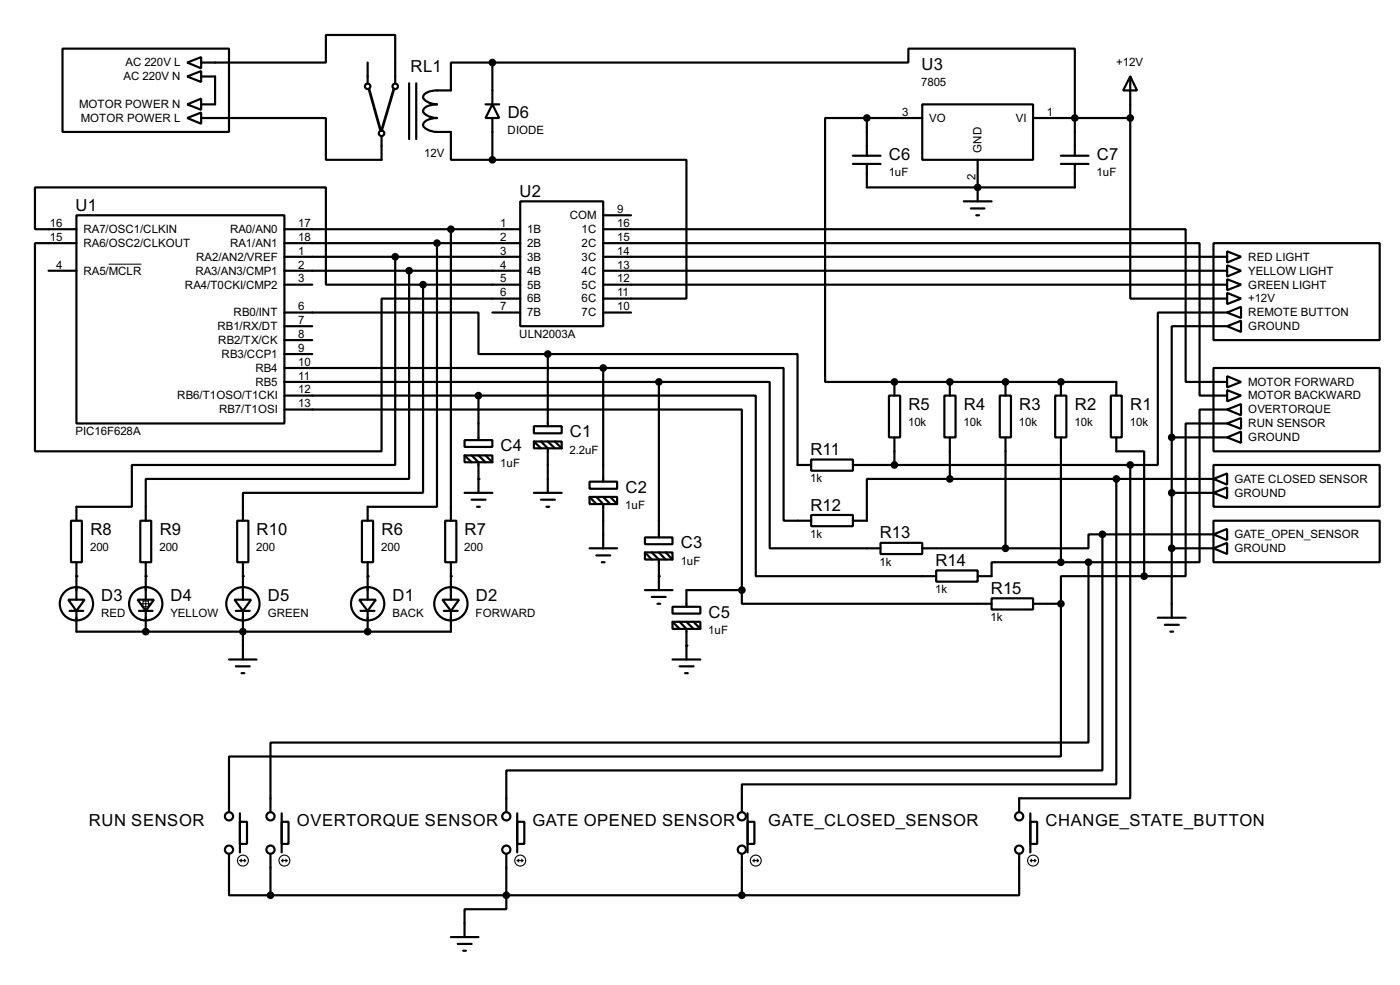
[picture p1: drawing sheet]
<svg xmlns="http://www.w3.org/2000/svg" width="256mm" height="180mm" viewBox="0 0 256 180" stroke-linecap="round" stroke-linejoin="round" font-family="sans-serif">
<g fill="#000">
<circle cx="179.1" cy="34.3" r=".2"/>
<circle cx="163.9" cy="69.9" r=".2"/>
<circle cx="174" cy="69.9" r=".2"/>
<circle cx="184.2" cy="69.9" r=".2"/>
<circle cx="194.4" cy="69.9" r=".2"/>
<circle cx="87.7" cy="87.7" r=".2"/>
<circle cx="14" cy="105.5" r=".2"/>
<circle cx="26.7" cy="115.6" r=".2"/>
<circle cx="26.7" cy="105.5" r=".2"/>
<circle cx="44.5" cy="115.6" r=".2"/>
<circle cx="44.5" cy="105.5" r=".2"/>
<circle cx="67.4" cy="115.6" r=".2"/>
<circle cx="67.4" cy="105.5" r=".2"/>
<circle cx="82.6" cy="105.5" r=".2"/>
<circle cx="120.7" cy="105.5" r=".2"/>
<circle cx="125.8" cy="118.2" r=".2"/>
</g>
<g fill="none" stroke="#000" stroke-width=".4">
<path d="M11.5 8.9h30.5v15.3h-30.5zM34.3 19.1l2.6-1v2zM34.3 14l2.6-1v2zM34.3 11.5l2.6-1v2zM36.9 11.5h22.8v-5.1h12.7v8.9M36.9 14h2.5v5.1h-2.5M67.4 11.5v3.8M75 15.3v10.2M76.3 15.3v10.2M89 19.1h2.5M90.2 19.1l1.3 2.5h-2.5zM90.2 11.5h-7.6v5.1a8.7 8.7 0 0 0-4.3 .3 .87 .87 0 0 0-.7 1.2 3.2 3.2 0 0 0 2.5 1 3.2 3.2 0 0 0-2.5 .9 .86 .86 0 0 0 .7 1.2l1.1 .3 .7 .1a2.33 2.33 0 0 0-2.6 1.3 2.68 2.68 0 0 0 2.6 1.3h2.5v5.1h7.6"/>
<path d="M90.2 11.5h76.2v-2.6h30.5v19.6M90.2 11.5v7.6M169 19.1h20.3v10.2h-20.3zM207.1 14l1.2 2.6h-2.5zM207.1 14v7.6M14 39.4h38.1v38.1h-38.1zM34.3 21.6l2.6-1v2.1zM36.9 21.6h22.8v7.7h10.2v-4.4M90.2 29.3h35.6v25.4h-15.3M90.2 21.6v7.7M95.3 36.9h15.2v22.8h-15.2zM110.5 39.4h5.1"/>
<path d="M156.3 28.5h5M156.3 30h5M158.8 21.6h-7.6v48.3h12.7M158.8 21.6h10.2M158.8 30v4.3h38.1v-4.3M158.8 21.6v6.9M176.6 36.9h5.1M177.9 38.2h2.5M178.9 39.4h.5M179.1 29.3v7.6M189.3 21.6h17.8M194.4 28.5h5"/>
<path d="M194.4 30h5M207.1 21.6v33.1h17.7M8.9 49.6h5.1M14 44.5h-7.6v38.1h63.5v-27.9h25.4M14 42h-7.6v-7.7h53.3v17.8h17.8M52.1 57.2h35.6v7.6h12.7M52.1 42h43.2M52.1 44.5h43.2M52.1 52.1h5.1M52.1 49.6h43.2M52.1 47h43.2M52.1 59.7h5.1"/>
<path d="M72.4 47v38.1h-48.2v7.7h-10.2v2.5M75 49.6v38.1h-48.3v7.6M77.5 52.1v38.1h-33v5.1M77.5 52.1h17.8M80.1 44.5v48.3h-12.7v2.5M82.6 42v53.3M90.2 57.2h5.1M110.5 42h106.7v27.9h7.6M110.5 44.5h109.3v27.9h5M110.5 52.1h114.3M110.5 49.6h114.3M110.5 47h114.3"/>
<path d="M110.5 57.2h5.1M222.3 44.5h30.5v17.8h-30.5zM224.8 46l2.6 1-2.6 1.1zM224.8 48.6l2.6 1-2.6 1zM224.8 51.1l2.6 1-2.6 1zM224.8 57.2l2.6-1v2zM224.8 53.6l2.6 1.1-2.6 1zM224.8 59.7l2.6-1v2.1zM224.8 57.2h-12.7v27.9h-5M224.8 59.7h-10.1v20.4M52.1 75h83.8v33M52.1 69.9h68.6"/>
<path d="M52.1 67.4h58.4M52.1 72.4h35.6M52.1 62.3h5.1M52.1 64.8h5.1M87.7 72.4h50.8v33.1h33M87.7 72.4v8.2M97.8 78h5.1v1.3h-5.1zM100.4 64.8h45.7v20.3h2.5M100.4 64.8v13.2M110.5 67.4h33.1v27.9h5M110.5 67.4v20.8M120.7 69.9h20.3v30.5h20.3"/>
<path d="M120.7 69.9v28.5M162.9 72.4h2v7.7h-2zM163.9 69.9h40.6v2.5M163.9 69.9v2.5M173 72.4h2.1v7.7h-2.1zM174 69.9v2.5M183.2 72.4h2v7.7h-2zM184.2 69.9v2.5M193.3 72.4h2.1v7.7h-2.1zM194.4 69.9v2.5M203.5 72.4h2v7.7h-2zM222.3 67.4h30.5v15.2h-30.5z"/>
<path d="M224.8 68.9l2.6 1-2.6 1zM224.8 71.4l2.6 1-2.6 1.1zM224.8 75l2.6-1v2zM224.8 77.5l2.6-1v2zM224.8 77.5h-7.6v28h-7.6M224.8 75h-5v27.9h-20.4M13 95.3h2v7.6h-2zM25.7 95.3h2v7.6h-2zM43.5 95.3h2v7.6h-2zM66.3 95.3h2.1v7.6h-2.1zM81.6 95.3h2v7.6h-2zM85.1 80.6h5.1v1.2h-5.1z"/>
<path d="M85.1 83.4h5.1v1.2h-5.1zM85.1 90.2h5.1M85.1 83.4l1.3 1.2M86.4 83.4l1.3 1.2v5.6M86.4 91.5h2.6M87.4 92.8h.5M87.7 83.4l1.3 1.2M89 83.4l1.2 1.2M97.8 80.8h5.1v1.3h-5.1zM97.8 90.2h5.1M97.8 80.8l1.3 1.3M99.1 80.8l1.3 1.3v8.1"/>
<path d="M99.1 91.5h2.6M100.1 92.8h.5M100.4 80.8l1.3 1.3M101.7 80.8l1.2 1.3M108 88.2h5.1v1.3h-5.1zM108 91h5.1v1.3h-5.1zM108 91l1.3 1.3M109.3 91l1.2 1.3v8.1M110.5 91l1.3 1.3M111.8 91l1.3 1.3M118.2 98.4h5v1.2h-5zM148.6 84.1h7.7v2.1h-7.7z"/>
<path d="M148.6 94.3h7.7v2h-7.7zM156.3 85.1h50.8M161.3 99.4h7.7v2h-7.7zM163.9 80.1v5M174 87.7h-15.2v7.6h-2.5M174 87.7h48.3M174 80.1v7.6M184.2 80.1v20.3M194.4 80.1v22.8M202 97.8v43.2h-109.2v7.6M202 97.8h-2.6v2.6h-15.2M202 97.8h20.3"/>
<path d="M204.5 80.1v2.5h5.1v22.9M204.5 87.7v55.9h-68.6v5M207.1 85.1v61h-20.4v2.5M214.7 90.2h7.6M214.7 80.1h10.1M214.7 80.1v33M222.3 87.7l2.5-1v2zM222.3 97.8l2.5-1v2.1zM222.3 90.2l2.5-1v2zM222.3 95.3h30.5v7.6h-30.5zM222.3 85.1h30.5v7.7h-30.5zM224.8 80.1l2.6-1.1v2.1z"/>
<path d="M12.5 109.8h3l-1.5 2zM12.8 111.8h2.5M14 111.8v3.8h68.6v-3.8M14 102.9v6.9M25.2 109.8h3l-1.5 2zM25.5 111.8h2.5M26.7 102.9v6.9M26.7 111.8v3.8M43 109.8h3l-1.5 2zM43.2 111.8h2.6M44.5 102.9v6.9M44.5 111.8v8.9"/>
<path d="M65.8 109.8h3.1l-1.5 2zM66.1 111.8h2.5M67.4 102.9v6.9M67.4 111.8v3.8M81.1 109.8h3l-1.5 2zM81.3 111.8h2.6M82.6 102.9v6.9M108 100.4h5.1M109.3 101.7h2.5M110.3 102.9h.5M118.2 101.1h5v1.3h-5zM118.2 108h5"/>
<path d="M118.2 101.1l1.2 1.3M119.4 101.1l1.3 1.3v5.6M119.4 109.3h2.6M120.5 110.5h.5M120.7 101.1l1.3 1.3M122 101.1l1.2 1.3M123.2 111.1h5.1v1.2h-5.1zM123.2 113.8h5.1v1.3h-5.1zM123.2 113.8l1.3 1.3M124.5 113.8l1.3 1.3v5.6M125.8 113.8l1.3 1.3M127.1 113.8l1.2 1.3"/>
<path d="M135.9 108v2.5h45.8M135.9 108h-10.1v3.1M169 100.4h15.2M171.5 104.4h7.6v2.1h-7.6zM181.7 109.5h7.6v2.1h-7.6zM189.3 110.5h5.1M194.4 102.9h-12.7v2.6h-2.6M194.4 110.5v28h-152.4v10.1M194.4 102.9h5M199.4 102.9v33h-149.8v12.7M209.6 105.5h-15.2v5M212.1 113.1h5.1"/>
<path d="M213.4 114.4h2.6M214.4 115.6h.5M214.7 100.4h7.6M222.3 100.4l2.5-1v2zM42 120.7h5M43.2 122h2.6M44.3 123.2h.5M123.2 120.7h5.1M124.5 122h2.6M125.5 123.2h.5M42 156.3v7.6h7.6M44 150.4h1.3v4.1h-1.3z"/>
<path d="M44 148.9v7.1M49.6 156.3v7.6M51.6 150.4h1.3v4.1h-1.3zM51.6 148.9v7.1M92.8 156.3v10.1h-7.7v5.1M94.8 150.4h1.3v4.1h-1.3zM94.8 148.9v7.1M135.9 156.3v7.6M137 150.4h1.2v4.1h-1.2zM137 148.9v7.1M186.7 156.3v7.6h-50.8M188.8 150.4h1.2v4.1h-1.2z"/>
<path d="M188.8 148.9v7.1M49.6 163.9h86.3M82.6 171.5h5.1M83.9 172.8h2.5M84.9 174h.5"/>
<circle cx="67.3" cy="15.8" r=".5"/>
<circle cx="72.4" cy="15.8" r=".5"/>
<circle cx="69.9" cy="24.4" r=".5"/>
<circle cx="14" cy="110.5" r="3.1"/>
<circle cx="26.7" cy="110.5" r="3.1"/>
<circle cx="44.5" cy="110.5" r="3.1"/>
<circle cx="67.3" cy="110.5" r="3.1"/>
<circle cx="82.6" cy="110.5" r="3.1"/>
<circle cx="41.9" cy="149.4" r=".75"/>
<circle cx="41.9" cy="155.5" r=".75"/>
<circle cx="49.5" cy="155.5" r=".75"/>
<circle cx="49.5" cy="149.4" r=".75"/>
<circle cx="92.7" cy="155.5" r=".75"/>
<circle cx="92.7" cy="149.4" r=".75"/>
<circle cx="135.9" cy="149.4" r=".75"/>
<circle cx="135.9" cy="155.5" r=".75"/>
<circle cx="186.7" cy="149.4" r=".75"/>
<circle cx="186.7" cy="155.5" r=".75"/>
</g>
<path d="M19.9 48.4h6" fill="none" stroke="#000" stroke-width=".18"/>
<g fill="none" stroke="#000" stroke-width=".2">
<path d="M25.7 110.5h2M26.2 110h1v1.1h-1zM26.7 109.5v2.1M44 157.5h1M44 157.5l.3 .3M44.3 157.3l-.3 .2M44.8 157.3l.2 .2M45 157.5l-.2 .3M51.6 157.5h1M51.6 157.5l.3 .3M51.9 157.3l-.3 .2M52.4 157.3l.2 .2"/>
<path d="M52.6 157.5l-.2 .3M94.8 157.5h1M94.8 157.5l.3 .3M95.1 157.3l-.3 .2M95.6 157.3l.2 .2M95.8 157.5l-.2 .3M138 157.5h1M138 157.5l.2 .3M138.2 157.3l-.2 .2M138.7 157.3l.3 .2M139 157.5l-.3 .3M188.8 157.5h1"/>
<path d="M188.8 157.5l.2 .3M189 157.3l-.2 .2M189.5 157.3l.3 .2M189.8 157.5l-.3 .3"/>
<circle cx="44.5" cy="157.5" r="1"/>
<circle cx="52.1" cy="157.5" r="1"/>
<circle cx="95.3" cy="157.5" r="1"/>
<circle cx="138.4" cy="157.5" r="1"/>
<circle cx="189.2" cy="157.5" r="1"/>
</g>
<g fill="#000" stroke="#000" stroke-width=".4">
<circle cx="90.2" cy="11.5" r=".5"/>
<circle cx="90.2" cy="29.3" r=".5"/>
<circle cx="158.8" cy="21.6" r=".5"/>
<circle cx="179.1" cy="34.3" r=".5"/>
<circle cx="196.9" cy="21.6" r=".5"/>
<circle cx="207" cy="21.6" r=".5"/>
<circle cx="72.4" cy="47" r=".5"/>
<circle cx="74.9" cy="49.6" r=".5"/>
<circle cx="77.5" cy="52.1" r=".5"/>
<circle cx="80" cy="44.5" r=".5"/>
<circle cx="82.6" cy="42" r=".5"/>
<circle cx="87.6" cy="72.4" r=".5"/>
<circle cx="100.3" cy="64.8" r=".5"/>
<circle cx="110.5" cy="67.4" r=".5"/>
<circle cx="120.7" cy="69.9" r=".5"/>
<circle cx="163.8" cy="69.9" r=".5"/>
<circle cx="174" cy="69.9" r=".5"/>
<circle cx="184.2" cy="69.9" r=".5"/>
<circle cx="194.3" cy="69.9" r=".5"/>
<circle cx="163.8" cy="85.1" r=".5"/>
<circle cx="174" cy="87.7" r=".5"/>
<circle cx="201.9" cy="97.8" r=".5"/>
<circle cx="204.5" cy="87.7" r=".5"/>
<circle cx="207" cy="85.1" r=".5"/>
<circle cx="214.6" cy="90.2" r=".5"/>
<circle cx="214.6" cy="80.1" r=".5"/>
<circle cx="26.7" cy="115.6" r=".5"/>
<circle cx="44.5" cy="115.6" r=".5"/>
<circle cx="67.3" cy="115.6" r=".5"/>
<circle cx="135.9" cy="108" r=".5"/>
<circle cx="184.2" cy="100.4" r=".5"/>
<circle cx="194.3" cy="110.5" r=".5"/>
<circle cx="194.3" cy="102.9" r=".5"/>
<circle cx="199.4" cy="102.9" r=".5"/>
<circle cx="209.6" cy="105.5" r=".5"/>
<circle cx="214.6" cy="100.4" r=".5"/>
<circle cx="49.5" cy="163.9" r=".5"/>
<circle cx="92.7" cy="163.9" r=".5"/>
<circle cx="135.9" cy="163.9" r=".5"/>
</g>
<path d="M67.6 16.3l2.1 7.4M72.2 16.3l-2.3 7.6" fill="none" stroke="#000" stroke-width=".5"/>
<g font-size="3.4">
<text x="75.2" y="13.2">RL1</text>
<text x="168.8" y="12.7">U3</text>
<text x="93" y="21.7">D6</text>
<text x="162.9" y="29.3">C6</text>
<text x="201" y="29.3">C7</text>
<text x="13.9" y="38.6">U1</text>
<text x="95.2" y="36">U2</text>
<text x="166.4" y="75">R5</text>
<text x="176.6" y="75">R4</text>
<text x="186.7" y="75">R3</text>
<text x="196.9" y="75">R2</text>
<text x="207.1" y="75">R1</text>
<text x="91.7" y="82.6">C4</text>
<text x="104.4" y="80.1">C1</text>
<text x="148.5" y="83.3">R11</text>
<text x="114.6" y="90.2">C2</text>
<text x="148.5" y="93.5">R12</text>
<text x="16.6" y="97.9">R8</text>
<text x="29.3" y="97.9">R9</text>
<text x="47" y="97.9">R10</text>
<text x="69.9" y="97.9">R6</text>
<text x="85.1" y="97.9">R7</text>
<text x="124.8" y="100.4">C3</text>
<text x="161.2" y="98.6">R13</text>
<text x="171.4" y="103.6">R14</text>
<text x="18.6" y="110">D3</text>
<text x="31.3" y="110">D4</text>
<text x="49.1" y="110">D5</text>
<text x="71.9" y="110">D1</text>
<text x="87.2" y="110">D2</text>
<text x="129.8" y="113.1">C5</text>
<text x="181.5" y="108.7">R15</text>
<text x="16.3" y="151.2">RUN SENSOR</text>
<text x="54.4" y="151.2">OVERTORQUE SENSOR</text>
<text x="97.6" y="151.2">GATE OPENED SENSOR</text>
<text x="140.8" y="151.2">GATE_CLOSED_SENSOR</text>
<text x="191.6" y="151.2">CHANGE_STATE_BUTTON</text>
</g>
<g font-size="2.4">
<text x="22.6" y="14.7">AC 220V N</text>
<text x="23" y="12.2">AC 220V L</text>
<text x="168.8" y="15.7">7805</text>
<text x="204.5" y="12.2">+12V</text>
<text x="14.5" y="19.8">MOTOR POWER N</text>
<text x="14.8" y="22.3">MOTOR POWER L</text>
<text x="165.3" y="21.2">3</text>
<text x="170.2" y="22.3">VO</text>
<text x="186.1" y="22.3">VI</text>
<text x="191.8" y="21.2">1</text>
<text x="77.7" y="28.8">12V</text>
<text x="93" y="24.6">DIODE</text>
<text x="179.8" y="27.9" transform="rotate(-90 179.8 27.9)">GND</text>
<text x="162.8" y="32.2">1uF</text>
<text x="178.7" y="32.9" transform="rotate(-90 178.7 32.9)">2</text>
<text x="200.9" y="32.2">1uF</text>
<text x="9.2" y="41.6">16</text>
<text x="54.7" y="41.6">17</text>
<text x="91.6" y="41.6">1</text>
<text x="104.4" y="40.1">COM</text>
<text x="113.1" y="41.6">16</text>
<text x="113.1" y="39">9</text>
<text x="9.2" y="44.1">15</text>
<text x="15.3" y="42.7">RA7/OSC1/CLKIN</text>
<text x="15.3" y="45.2">RA6/OSC2/CLKOUT</text>
<text x="35.9" y="47.7">RA2/AN2/VREF</text>
<text x="42.1" y="42.7">RA0/AN0</text>
<text x="42.1" y="45.2">RA1/AN1</text>
<text x="54.7" y="44.1">18</text>
<text x="54.7" y="46.6">1</text>
<text x="91.6" y="44.1">2</text>
<text x="91.6" y="46.6">3</text>
<text x="96.6" y="42.7">1B</text>
<text x="96.6" y="45.2">2B</text>
<text x="96.6" y="47.7">3B</text>
<text x="106.6" y="42.7">1C</text>
<text x="106.6" y="45.2">2C</text>
<text x="106.6" y="47.7">3C</text>
<text x="113.1" y="44.1">15</text>
<text x="113.1" y="46.6">14</text>
<text x="228.7" y="47.7">RED LIGHT</text>
<text x="10.3" y="49.2">4</text>
<text x="15.3" y="50.3">RA5/MCLR</text>
<text x="33.9" y="52.8">RA4/T0CKI/CMP2</text>
<text x="35.8" y="50.3">RA3/AN3/CMP1</text>
<text x="54.7" y="49.2">2</text>
<text x="54.7" y="51.7">3</text>
<text x="91.6" y="49.2">4</text>
<text x="91.6" y="51.7">5</text>
<text x="96.6" y="50.3">4B</text>
<text x="96.6" y="52.8">5B</text>
<text x="106.6" y="50.3">4C</text>
<text x="106.6" y="52.8">5C</text>
<text x="113.1" y="49.2">13</text>
<text x="113.1" y="51.7">12</text>
<text x="228.7" y="50.3">YELLOW LIGHT</text>
<text x="228.7" y="52.8">GREEN LIGHT</text>
<text x="42.8" y="57.9">RB0/INT</text>
<text x="54.7" y="56.8">6</text>
<text x="54.7" y="59.3">7</text>
<text x="91.6" y="54.3">6</text>
<text x="91.6" y="56.8">7</text>
<text x="96.6" y="55.4">6B</text>
<text x="96.6" y="57.9">7B</text>
<text x="106.6" y="55.4">6C</text>
<text x="106.6" y="57.9">7C</text>
<text x="113.1" y="54.3">11</text>
<text x="113.1" y="56.8">10</text>
<text x="228.7" y="55.4">+12V</text>
<text x="228.7" y="57.9">REMOTE BUTTON</text>
<text x="39.8" y="60.4">RB1/RX/DT</text>
<text x="40" y="63">RB2/TX/CK</text>
<text x="40.6" y="65.5">RB3/CCP1</text>
<text x="54.7" y="61.9">8</text>
<text x="54.7" y="64.4">9</text>
<text x="95.1" y="61.8">ULN2003A</text>
<text x="228.7" y="60.4">GROUND</text>
<text x="46.8" y="68.1">RB4</text>
<text x="46.8" y="70.6">RB5</text>
<text x="54.7" y="67">10</text>
<text x="54.7" y="69.5">11</text>
<text x="54.7" y="72">12</text>
<text x="228.7" y="70.6">MOTOR FORWARD</text>
<text x="32.5" y="73.1">RB6/T1OSO/T1CKI</text>
<text x="40.1" y="75.7">RB7/T1OSI</text>
<text x="54.7" y="74.6">13</text>
<text x="166.4" y="78">10k</text>
<text x="176.5" y="78">10k</text>
<text x="186.7" y="78">10k</text>
<text x="196.8" y="78">10k</text>
<text x="207" y="78">10k</text>
<text x="228.7" y="73.1">MOTOR BACKWARD</text>
<text x="228.7" y="75.7">OVERTORQUE</text>
<text x="13.8" y="79.6">PIC16F628A</text>
<text x="104.4" y="83">2.2uF</text>
<text x="228.7" y="78.2">RUN SENSOR</text>
<text x="228.7" y="80.8">GROUND</text>
<text x="91.7" y="85.6">1uF</text>
<text x="148.4" y="88.2">1k</text>
<text x="226.1" y="88.4">GATE CLOSED SENSOR</text>
<text x="114.6" y="93.2">1uF</text>
<text x="226.1" y="90.9">GROUND</text>
<text x="16.5" y="100.8">200</text>
<text x="29.2" y="100.8">200</text>
<text x="47" y="100.8">200</text>
<text x="69.9" y="100.8">200</text>
<text x="85.1" y="100.8">200</text>
<text x="148.4" y="98.4">1k</text>
<text x="226.1" y="98.5">GATE_OPEN_SENSOR</text>
<text x="226.1" y="101.1">GROUND</text>
<text x="124.7" y="103.4">1uF</text>
<text x="161.1" y="103.5">1k</text>
<text x="18.5" y="113">RED</text>
<text x="31.2" y="113">YELLOW</text>
<text x="49" y="113">GREEN</text>
<text x="71.9" y="113">BACK</text>
<text x="87.1" y="113">FORWARD</text>
<text x="171.3" y="108.6">1k</text>
<text x="181.5" y="113.7">1k</text>
<text x="129.8" y="116.1">1uF</text>
</g>
</svg>
